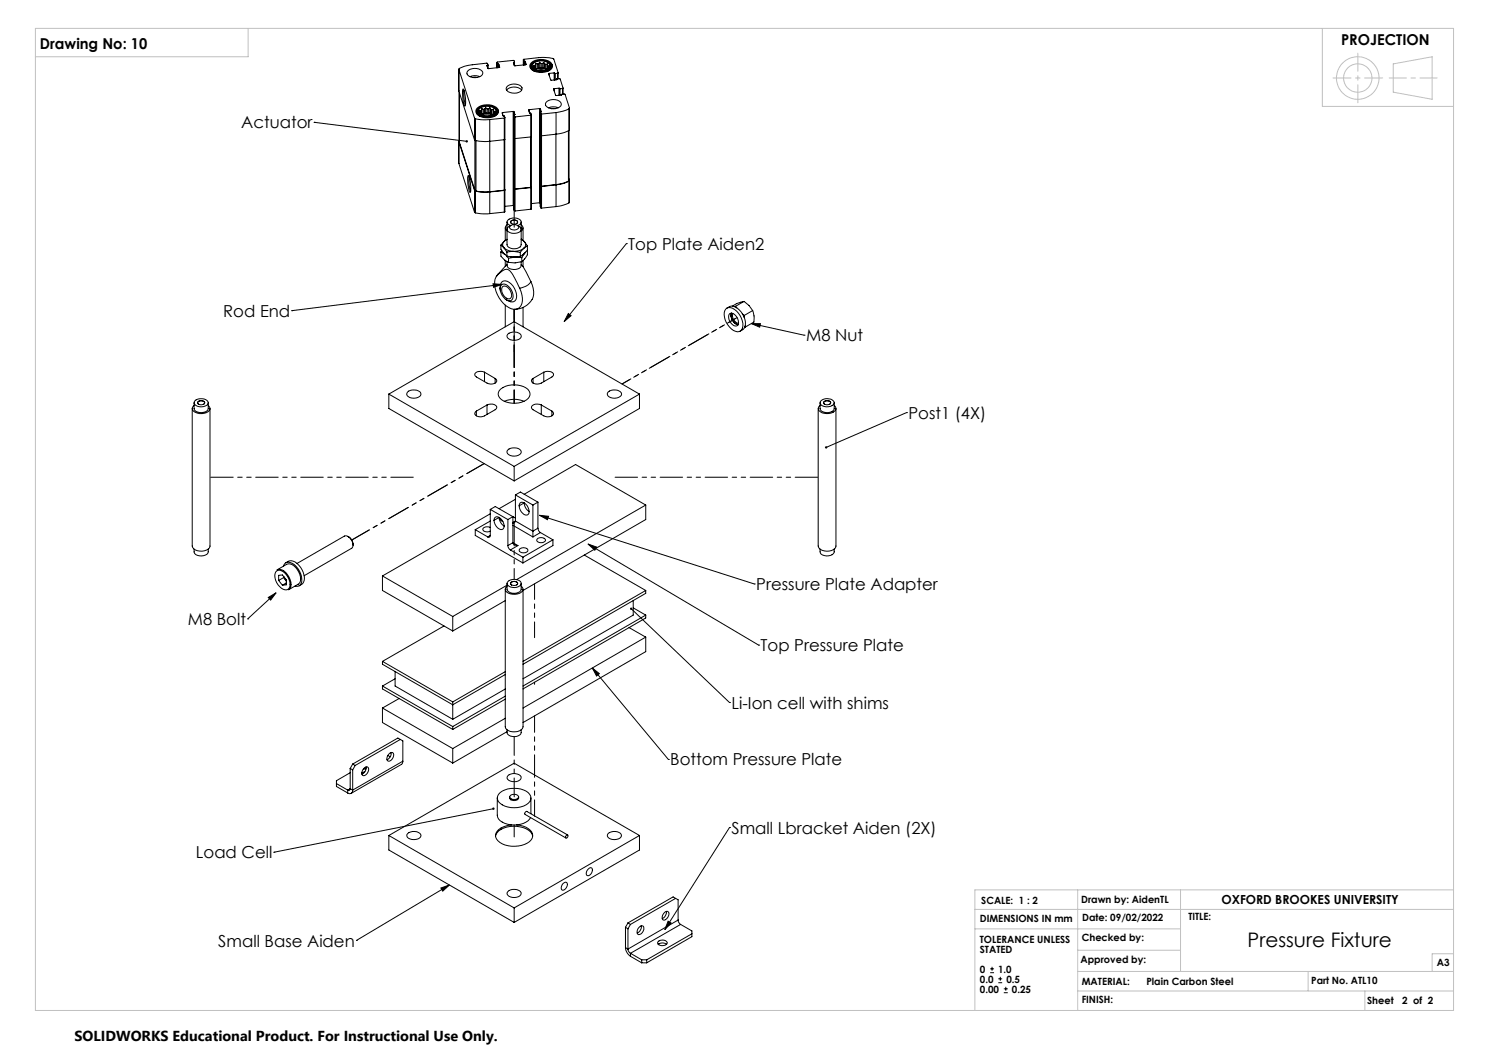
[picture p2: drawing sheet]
<svg xmlns="http://www.w3.org/2000/svg" width="420mm" height="297mm" viewBox="0 0 420 297" stroke-linecap="round" stroke-linejoin="round" font-family="sans-serif">
<g fill="none" stroke="#000" stroke-width=".28">
<path d="M129.4 19.5v6.2M129.4 19.6l4.4 13.7M129.4 19.6v6.1M137.4 18.4l.3 1 3.2-.5M137.4 18.4h.1M137.4 18.4v.3M137.5 18.4v.8M137.7 18.3l-.3-.5-4.7 .5-1.9 .5-1.2 .5-.2 .3M137.7 18.3l-.2 .1M137.7 18.3v1M140.2 17.6v1.5M140.2 17.6l.1 .5"/>
<path d="M140.3 18.1h.1M140.3 18.1v1M140.4 18.1v1M140.4 18.1h.1M140.5 18.1h.2M140.5 18.1v1M140.7 18.1l.2 .8M140.7 18.1v.9M140.9 18.9v.1M144.9 17.6l.3 1 3.2-.5M144.9 17.6v.3M144.9 17.6h.1"/>
<path d="M145 17.6v.8M145.1 17.5l-.1-.4-.3-.1-4.5 .6M145.1 17.5l-.1 .1M145.1 17.5v1.1M147.6 16.8l5.3-.6 3.1 .3 .2 .1 1.2 3.9-.1 .2M147.6 16.8v1.5M147.6 16.8l.2 .4M147.8 17.2l.1 .1M147.8 17.2v1.1M147.9 17.3h.1M147.9 17.3v1M148 17.3h.2"/>
<path d="M148 17.3v1M148.2 17.3l.2 .8M148.2 17.3v1M148.4 18.1v.1M149.6 18.8v.5M149.9 17.7a4.5 4.5 0 0 1 5.6 .1 1.53 1.53 0 0 1-1.2 2.4 4 4 0 0 1-4.8-1.3l.1-.8zM150 18.1a3.6 3.6 0 0 1 5.4 .2 1.95 1.95 0 0 1-2.3 1.9 2.68 2.68 0 0 1-3.2-1.7zM150.3 18.1a3.4 3.4 0 0 1 4.7 .1 1.51 1.51 0 0 1-1.8 1.8 2.78 2.78 0 0 1-3-1.1zM150.4 19.1l.1 .1M150.5 19.2v.2M150.5 18.9v.3M150.5 18.9v.5"/>
<path d="M150.7 17.5a1.35 1.35 0 0 0-1.1 1.3 1.35 1.35 0 0 0 1.2 1.3M150.8 18.5l-.3-.1v.5M150.8 18.5v1.1M151 18.4l-.2 .1M151 19.7a3.3 3.3 0 0 1 3.3 0M151 18.4v1.2M151.1 17.8l.5 .3M151.1 17.8l-.1 .6M151.1 17.8v1.6M151.1 19.4l-.1 .2M151.5 19.9l.2-.1a2.33 2.33 0 0 1 2 .1M151.6 19.3l-.6 .3"/>
<path d="M151.6 18.1v1.2M151.6 19.3l-.5 .1M151.9 18l-.3 .1M151.9 18v1.3M152.2 17.6l.4 .3M152.2 17.6l-.3 .4M152.2 17.6v1.5M152.2 19.1l-.3 .2M152.2 19.1l.4 .1M152.6 17.9h.4M152.6 19.2l-.7 .1M152.6 17.9v1.3"/>
<path d="M153 19.2l.7 .1M153 17.9v1.3M153.4 17.6l.3 .5M153.4 17.6l-.4 .3M153.4 19.2l.3 .1M153.4 17.6v1.6M153.4 19.2h-.4M153.7 18.1l.3 .1M153.7 18.1v1.2M154 19.4l.3 .3M154 18.2v1.2M154 19.4l.4 .1"/>
<path d="M154.4 18l.1 .5M154.4 18l-.4 .2M154.4 19.5v.1M154.4 18v1.5M154.5 18.5l.1 .2M154.5 18.5v1.1M154.6 17.5a1.35 1.35 0 0 1 1 1.3 1.35 1.35 0 0 1-1.1 1.3M154.6 18.7l.3-.1-.1 .5M154.6 18.7v.8M154.8 19.1l-.1 .3M154.8 19.1v.1M155.6 18.8v.5"/>
<path d="M88.6 34.5h.1M88.6 34.5l43.1 5.4M129.4 39.9v6.2M129.4 25.7l4.4 13.7M129.4 40v6.1M129.4 40l4.4 13.7M129.5 39.9v.1M129.5 39.7l-.1 .3M129.5 26.1v13.9M130.6 25.1a4.5 4.5 0 0 1 .7 3.4l-.1 1.4a8 8 0 0 1-.6-4.8zM130.9 25.5l-.1 1.8 .5 2.2M131.9 20.1a2.96 2.96 0 0 1 4.3 .3 1.71 1.71 0 0 1-2.1 1.5 1.92 1.92 0 0 1-2.4-1.4z"/>
<path d="M132.5 21.6h.1a3.5 3.5 0 0 1 2.7 0M133.3 21.9h1.2M133.8 33.3l.3 .2M133.8 39.4l.3 .2M133.8 33.3v6.1M133.9 39.5v14.2M134.1 33.5l2 .3 2-.1M134.1 33.5v6.1M134.3 39.6v14.3M134.4 31.6v.5M134.7 30.4a4.6 4.6 0 0 1 5.6 .2 1.56 1.56 0 0 1-1.2 2.4 4 4 0 0 1-4.8-1.3v-.9zM135.1 30.9a3.3 3.3 0 0 1 4.7 0 1.51 1.51 0 0 1-1.8 1.9 2.88 2.88 0 0 1-3.1-1.2z"/>
<path d="M135.1 30.5a4.1 4.1 0 0 1 4.8 .2 1.43 1.43 0 0 1-1.3 2.1 3.4 3.4 0 0 1-3.9-1.1v-.4zM135.3 31.7l-.2 .2M135.3 31.7v.5M135.4 30.3a1.34 1.34 0 0 0-1 1.3 1.34 1.34 0 0 0 1.1 1.3M135.6 31.3l-.4-.1 .1 .5M135.6 31.3v1M135.7 31.1l-.1 .2M135.7 31.1v1.3M135.8 32.5a3.1 3.1 0 0 1 3.2 0M135.9 30.7l.4 .2M135.9 30.7l-.2 .4M135.9 30.7v1.5"/>
<path d="M135.9 32.2l-.2 .2M136.3 32.7l1.1-.3 1.1 .3M136.3 32.1l-.6 .3M136.3 30.9v1.2M136.3 32.1l-.4 .1M136.7 30.8l-.4 .1M136.7 30.8v1.2M137 30.3l.4 .4M137 30.3l-.3 .5M137 30.3v1.6M137 31.9l-.3 .1M137 31.9l.4 .1"/>
<path d="M137 32.8h.8M137.4 30.7h.4M137.4 32h-.7M137.4 30.7v1.3M137.8 32l.7 .1M137.8 30.7v1.3M138.1 33.7v20.4M138.2 30.4l.3 .5M138.2 30.4l-.4 .3M138.2 31.9l.3 .2M138.2 30.4v1.5M138.2 31.9l-.4 .1"/>
<path d="M138.5 30.9l.2 .1M138.5 30.9v1.2M138.7 32.2l.4 .3M138.7 31v1.2M138.7 32.2l.5 .1M139.2 30.8v.5M139.2 30.8l-.5 .2M139.2 32.3v.1M139.2 30.8v1.5M139.2 31.3l.2 .2M139.2 31.3v1.1M139.4 30.3a1.34 1.34 0 0 1 1 1.3 1.34 1.34 0 0 1-1.1 1.3"/>
<path d="M139.4 31.5l.3-.1-.2 .5M139.4 31.5v.8M139.5 31.9v.3M139.5 31.9h.1M140.4 31.6v.5M141.8 31.7l-.2 .2 .3 .8h.3l.2 .5-.2 .1M141.8 31.7v.7M142.2 33.3l-4.1 .4M142.2 33.3v20.4M142.4 39.4v14.1M142.4 33.2l-.1 6.2-5.1 .5-3.1-.3M142.9 25.4a2.98 2.98 0 0 1 4.2 0"/>
<path d="M142.9 24.5a2.96 2.96 0 0 1 4.3 .3 1.68 1.68 0 0 1-2.1 1.5 1.86 1.86 0 0 1-2.3-1.4zM144.7 31.4l.3 .1M144.7 31.4l-2.9 .3M144.7 31.4v26.6M144.9 32.5l.2 26.9M144.9 32.5l.2 .4M145 31.5l.2 .8M145 31.5v.9M145.1 32.9l.2 .1M145.1 32.9l-.1 20.3M145.2 32.3l-.3 .2M145.2 32.3h.1"/>
<path d="M145.3 33v20.3M149.3 30.9l-.2 .2 .3 .8h.4l.1 .5-.2 .1M149.3 30.9v.7M149.7 32.5l-4.4 .5M149.7 32.5v20.3M149.9 38.6v14.2M149.9 32.4v6.1l-4.6 .6-.3-.2M152.2 30.6l.2 .1M152.2 30.6l-2.9 .3M152.2 30.6v26.6M152.3 20h.7M152.4 31.6v26.6"/>
<path d="M152.4 31.7l.1 .4M152.4 30.7l.3 .8M152.4 30.7v.9M152.5 31.6l-.1 .1M152.5 32.1l.3 .1M152.5 32.1v20.3M152.7 31.5l-.2 .1M152.7 31.5h.1M152.8 32.2v20.3M154.3 28.6a2.88 2.88 0 0 1 4 .6 1.72 1.72 0 0 1-2.1 1.5 1.91 1.91 0 0 1-2.4-1.5zM154.7 30.4h.1a3.5 3.5 0 0 1 2.7 0M154.9 20.7l-.1 .1 .6 1.8 1.6-.2"/>
<path d="M154.9 20.7v.6M155.5 30.7h1.2M156.3 25l-.2 .1 .7 1.8 1.6-.2M156.3 20.6h.1M156.3 20.6l-1.4 .1M156.3 20.6v2M156.3 25v.6M156.4 20.6l.1 .1M156.4 20.6v1.9M156.5 20.7h.1M156.5 20.7v1.8M156.6 20.7v1.8"/>
<path d="M156.8 31.7l-4 .5M156.8 31.7v20.4M157 22.3h1l.8 2.5-.1 .2M157 22.3v.2M157 22.3v.1M157 22.4h.1M157.3 20.7h-.7M157.3 20.7v1.6M157.4 20.6v1.6M157.7 24.9h.1M157.7 24.9l-1.4 .1M157.7 24.9v2"/>
<path d="M157.8 24.9l.1 .1M157.8 24.9v1.9M157.9 25v1.8M158.4 26.7l.9-.2 1.3 3.9M158.4 26.6v.2M158.7 25h-.8M158.7 25v1.6M158.8 24.9v1.7M160.3 36.9v14.2M160.5 30.7l-1.7 .7-2 .3M160.5 30.7v20.2l-.2 .2M160.6 30.4l-.1 .3"/>
<path d="M160.6 30.5l-.1 6.3-2.7 .9-5 .6-.3-.2M129.4 46.1l4.4 13.7M129.5 40l4.4 13.7M132 49.5a7.3 7.3 0 0 1 .7 4.6l-.1 .2a8 8 0 0 1-.6-4.8zM132.3 49.8v1.9l.5 2.2M133.8 53.7l.3 .2M133.8 59.8l.3 .2M133.8 53.7v6.1M133.9 53.7l.4 .2M134.1 53.9l2.5 .3 1.5-.1M134.1 53.9v6.1M134.3 53.9l1.4 .2h2.4"/>
<path d="M138.1 54.1v6.2M142.2 53.7l-4.1 .4M142.2 53.7v6.1M142.2 59.8l-4.1 .5M142.4 53.5l-.2 .2M142.4 53.5v.1M142.4 53.6l-.2 .1M142.4 53.6v6.2h-.2M144.7 58h.2M144.7 58l-2.3 .2M145 53.2l.3 .1M145 53.2l.1 .1"/>
<path d="M145.1 53.3l.2 .1M145.1 59.4l.2 .1M145.1 53.3v6.1M145.3 53.4v6.1M149.7 52.8l-4.4 .5M149.7 52.9v6.1M149.7 52.9l-4.4 .5M149.7 59l-4.4 .5M149.9 52.7l-.2 .1M149.9 52.8l-.2 .1M149.9 52.8v6.1l-.2 .1M152.2 57.2h.2"/>
<path d="M152.2 57.2l-2.3 .2M152.4 58.2h.1M152.4 58.2l.1 .4M152.5 52.4l.3 .1M152.5 52.4v.1M152.5 52.5l.3 .1M152.5 58.6l.3 .1M152.5 52.5v6.1M152.8 52.6v6.1M156.8 52.1l-4 .4M156.8 52.1v6.2M156.8 52.1l-4 .5"/>
<path d="M156.8 58.3l-4 .4M160.3 51.1l-1.2 .5-2.3 .5M160.5 51.1l-1.7 .7-2 .3M160.5 57.2l-2.2 .8-1.5 .3M160.5 51.1v6.1M160.5 50.4v.7M160.6 50.9l-.1 6.3M134.1 60l2 .3h2M140.3 77.6a5.7 5.7 0 0 0 .5 6.4 5.9 5.9 0 0 0 4.7 3.2 2.62 2.62 0 0 0 1.9-3.1l-.8-2.8M140.3 77.6a3.6 3.6 0 0 1 2.9-1.6 7.4 7.4 0 0 1 2.7 3.9l.7 1.4M140.6 77.2l-.6 .8M140.6 77.2l-.3 .4"/>
<path d="M141.3 71.1v1.1l1 1.1 1.1 .7M141.3 71.1l1.1 .6M141.3 69.1v1.2l.8 1.1 .9 .8M141.3 69.1l.8 .8M141.5 70.7l-.2 .4M142 71.3l.4 .4M142.1 69.9a4.1 4.1 0 0 0 2.8 1M142.1 69.9l.9 1.2M142.3 68a1.25 1.25 0 0 0-.2 1.9M142.3 68l.7-.5zM142.3 68l-1 1.1M142.4 71.7v.1"/>
<path d="M142.5 64.3v3.5M142.5 73.4v1.7M143 72.2l1.7 .3 2.1-.1M143 71.1v1.1M143 72.4l.4 .4M143 73.8v1.1a2.15 2.15 0 0 0 3.1 .9 1.08 1.08 0 0 0 .9-.9v-1.1M143 64.7v4.3a2.37 2.37 0 0 0 3.9 .3l.1-4.6M143 62.6l.1 1.9M143 63.4a1 1 0 0 0 0 1.7M143 74.6l-2.4 2.6M143.4 72.8v1.2M143.9 63.7a1.64 1.64 0 0 1 2.4 .4 1.45 1.45 0 0 1-1.3 .8 1.45 1.45 0 0 1-1.3-.9z"/>
<path d="M144 63.6a1.01 1.01 0 0 1-1-1 1.01 1.01 0 0 1 1.1-1 2.18 2.18 0 0 1 2.9 1.1l-.4 .6-.6 .3M144.1 62.4l.5-.3h.8l.6 .5a1.14 1.14 0 0 1-2 0zM144.1 63.6a1.26 1.26 0 0 0-1 1.5 2.6 2.6 0 0 0 3.9-.3 1.3 1.3 0 0 0-1.1-1.2M144.1 72.5h1.2M144.3 63l-.3-.4a1.14 1.14 0 0 1 2 0l-.3 .4M144.9 70.9l-1.9 .2M144.9 70.9l1.9 .3M145.3 72.5l-1.9 .3M145.3 72.5l1.9 .2M145.9 72.5h-.6M146.8 71.2v1.2M147 74.6l.1 .1a15.2 15.2 0 0 1 2.7 4.7"/>
<path d="M147 67.5l.9 .7M147 62.6v1.9M147 63.4a.98 .98 0 0 1 0 1.7M147 67.4l.9 .8M147.2 73.8l-1.9 .4-1.9-.2M147.2 72.7v1.1M147.5 64.3v3.5M147.5 73.5v1.7M147.7 70a4.2 4.2 0 0 1-2.8 .9M147.7 70l-.9 1.2M147.9 68.2a1.22 1.22 0 0 1-.2 1.8M147.9 68.2l.9 1.2"/>
<path d="M148 71.4l-.5 .5M148 71.4l-.8 1.3M148.3 71.1l-.3 .3M148.8 70.7a3.5 3.5 0 0 1-1.6 3.1M148.8 69.4l-1.1 .6M148.8 69.4v1.1l-.8 .9-1.2 1M149.8 79.4a4.8 4.8 0 0 1-.6 6.2l-1.8 1.2-2.1 .4M149.8 79.4a4.3 4.3 0 0 1-3.2 1.9M176.7 68.7h.1M176.7 68.7l-17.6 22M82.3 87.6h.1M139.1 80l2.5 .2-2.4 .8z"/>
<path d="M141.1 81.8l-.1-.5a1.59 1.59 0 0 1 .7-1.9 1.59 1.59 0 0 1 2 .3 4.7 4.7 0 0 1 1.9 4.8 1.2 1.2 0 0 1-1.5 .6l-1.5-.7M141.3 80.5a1.61 1.61 0 0 1 2.5 .7l.4 .5a2.32 2.32 0 0 1 0 3 2.88 2.88 0 0 1-3.1-2.7v-1.1zM141.6 80.2l-59.3 7.4M141.7 81a1.44 1.44 0 0 1 2.2 .8 1.57 1.57 0 0 1-.2 2.5 2.55 2.55 0 0 1-2-3.3zM142.5 86.1v6.1M143.2 94.3a2.76 2.76 0 0 1 3.8 .2 1.43 1.43 0 0 1-1.9 1.5 1.64 1.64 0 0 1-2.1-1.4zM147.5 86.7v5.5M160.3 88.4l.8 .6-2 1.7zM204.8 87.1a2.19 2.19 0 0 1 3 .7 4.9 4.9 0 0 1 1.4 5.2 1.84 1.84 0 0 1-2.9-.2 5.1 5.1 0 0 1-1.8-5.2zM205 86.9l.7-.4a2.31 2.31 0 0 1 2.8 .9 4.7 4.7 0 0 1 1.4 5.2l-1.1 .8M205.8 88.4a2.37 2.37 0 0 1 2.5 3 1.12 1.12 0 0 1-1.1 .6 1.12 1.12 0 0 1-1-.8 2.2 2.2 0 0 1-.4-2.8zM206.3 88.3a2.66 2.66 0 0 0 1.9 3.3"/>
<path d="M206.3 88.3a2.71 2.71 0 0 0 1.9 3.3M206.3 88.3a2.7 2.7 0 0 0 1.9 3.3M206.7 88.4a2.26 2.26 0 0 0 1.6 2.8M207.5 86.4l.3 .5M207.5 86.4l-.3 .1M209.4 88.5l.5 .5M209.9 85l1.4 1.2 1 1.4M209.9 85l-2.1 .7-1.2 .6M209.9 85l-2.4 1.4M209.9 89v.5M210.2 91.9l.1 .3M210.3 92.2l-.3 .1"/>
<path d="M211.9 91.3h2.6l-.2 1zM211.9 91.3l14.9 3.2M212.3 87.6a6.1 6.1 0 0 1 .4 3.2l-2.4 1.4M212.3 87.6l-2.4 1.4M226.8 94.5h.1M54.2 115.2v38.8a2.97 2.97 0 0 0 4.9 .5l.1-.3v-39M54.8 113.6v1.6a2.29 2.29 0 0 0 3.5 .7l.4-.6v-1.7M54.8 114.4a1.04 1.04 0 0 0-.6 1.1 1.04 1.04 0 0 0 .9 .8 3.2 3.2 0 0 0 4.1-.9v-.4l-.5-.6M55 113.1a2.71 2.71 0 0 1 3.7 .2 1.43 1.43 0 0 1-1.9 1.5 1.57 1.57 0 0 1-2-1.4zM55.8 113.4l.9-.4a.7 .7 0 0 1 1 .8l-1 .4a.73 .73 0 0 1-.9-.8zM56 114l-.3-.4a1.18 1.18 0 0 1 2 0l-.3 .4M109.7 111.2v4l35.3 20.4"/>
<path d="M109.7 111.2l35.3 20.3M109.7 111.2l35.3-20.5 35.4 20.5M114.9 110.6a2.76 2.76 0 0 1 3.8 .2 1.46 1.46 0 0 1-1.9 1.5 1.62 1.62 0 0 1-2-1.4zM134.4 116v1.3M136.7 105l-1-.3a1.43 1.43 0 0 0-1.8 1.1l.5 .5 3 1.8a2.19 2.19 0 0 0 2.7-.5l-.1-.6-.3-.3M136.7 105l3 1.7M136.7 105v2.7M137.4 114.2l.4-.2a1.63 1.63 0 0 1 2.3 1l-.4 .6-3 1.7a1.9 1.9 0 0 1-2.8-.7l.5-.6M137.4 114.2l-3 1.8M137.4 114.2v2.7M139.7 106.7v1.4M141.3 109.7a6.6 6.6 0 0 1 7.6 .1 1.96 1.96 0 0 1 .5 2 1.96 1.96 0 0 1-1.6 1.4 6.5 6.5 0 0 1-6.9-1 1.67 1.67 0 0 1 .4-2.5z"/>
<path d="M142.2 113.2l.7-.3a7 7 0 0 1 4.9 .3M150.4 106.7v1.4M152.7 114.2l-.5-.2a1.69 1.69 0 0 0-2.3 1l.5 .6 3 1.7a1.9 1.9 0 0 0 2.7-.7l-.4-.6M152.7 114.2l3 1.8M152.7 114.2v2.7M153.4 105l1-.3a1.43 1.43 0 0 1 1.7 1.1l-.4 .5-3 1.8a2.16 2.16 0 0 1-2.7-.5l-.1-.3 .5-.6M153.4 105l-3 1.7M153.4 105v2.7M155.7 116v1.3M171.5 110.6a2.76 2.76 0 0 1 3.8 .2 1.46 1.46 0 0 1-1.9 1.5 1.64 1.64 0 0 1-2.1-1.4zM180.4 111.2l-35.4 20.3M180.4 111.2v4l-35.4 20.4"/>
<path d="M230.8 115.2v38.8a2.87 2.87 0 0 0 4.3 1l.4-.3 .3-.7v-38.8M231.3 113.6v1.6a2.05 2.05 0 0 0 2.9 1 1.23 1.23 0 0 0 1.1-1v-1.6M231.3 114.4a1.15 1.15 0 0 0-.4 1.2 1.15 1.15 0 0 0 1 .8l.7 .2a2.61 2.61 0 0 0 3.2-1.4l-.5-.8M231.4 113.2a2.56 2.56 0 0 1 3.9 .2 2.28 2.28 0 0 1-3.7 .8l-.3-.6zM232.4 113.4l.9-.4a.7 .7 0 0 1 .9 .8l-.9 .4a.73 .73 0 0 1-.9-.8zM232.6 114l-.3-.4a1.18 1.18 0 0 1 2 0l-.3 .4M255.7 116.4h.1M255.7 116.4l-22.7 9.8M143.2 126.9a2.76 2.76 0 0 1 3.8 .3 1.46 1.46 0 0 1-1.9 1.5 1.63 1.63 0 0 1-2.1-1.5zM145 131.5v4.1M145.4 139.6l1.4-.8 4.9 2.8M145.4 139.6l4.9 2.8"/>
<path d="M145.4 139.6v7.4M147.8 139.4l14.5-8.4 19.8 11.4M54.8 154.9a1.58 1.58 0 0 0 .4 1.6 1.58 1.58 0 0 0 1.6 .3 1.6 1.6 0 0 0 1.9-1.9M79.9 159.7a1.56 1.56 0 0 1 2.6-.8 5.4 5.4 0 0 1 2.4 5.6 1.35 1.35 0 0 1-1.7 .8M80.6 158.7a2.38 2.38 0 0 1 3.7 .8 4.4 4.4 0 0 1 1.1 5.1l-1 .6M98.1 151.3l.6 .4 .6 .8 .3 1.2M99.6 153.7a2.44 2.44 0 0 0-2.4-2.5l-13.4 7.7M99.6 153.7l-.3 .8-13.5 7.9M134.1 149.4l3.5 2M134.1 149.4v1.6l13.4 7.8M138.3 151a.43 .43 0 0 1-.2 .5 .43 .43 0 0 1-.5-.1M138.3 148.8a1.46 1.46 0 0 0-2.1 .5 1.5 1.5 0 0 0 2.1 .5"/>
<path d="M138.3 143.7l5 2.8M138.3 143.7v7.3M138.3 143.7l1.4-.8 5 2.8M138.3 147l-4.2 2.4M138.3 144.9l-30.4 17.6M138.3 151l-.7 .4M139.3 146.8l.1 .5a2.41 2.41 0 0 0 2.2 2.1l.3-.2 .3-.8M139.3 146.8a.98 .98 0 0 1 .8-1.1 .98 .98 0 0 1 1.1 .6 3.2 3.2 0 0 1 1 2.1M139.3 146.8l1.5-.9a2.97 2.97 0 0 0 1.4 2.5M141.2 146.2a.68 .68 0 0 0 .7 .9M143.3 153.9l.1 .5 .6 .7M143.3 146.5v7.4"/>
<path d="M144 155.1l3.5 2.1M144.7 153.1a1.16 1.16 0 0 0 1.4 .8M144.7 145.7l-1.4 .8M144.7 145.7v7.4M144.7 153.1l-1.4 .8M144.7 145.7l.7 .4M144.7 153.1l1.4 .8M144.7 148.2l5.6 3.2M145.4 147l-.7 .7M145.4 147l4.9 2.8M145.4 140.8l-4.6 2.7M145.4 147l-.7 .4"/>
<path d="M146.1 153.9l-2.1 1.2M146.4 142.7a.96 .96 0 0 1 .7-1.1 .96 .96 0 0 1 1.2 .6l.7 1 .3 1.1M146.4 142.7a2.59 2.59 0 0 0 2.3 2.6l.5-.5 .1-.5M146.4 142.7l1.4-.9a3.1 3.1 0 0 0 1.5 2.5M146.5 154.9a1.52 1.52 0 0 1 2.4 .3 1.43 1.43 0 0 1-2.5 0zM147.5 157.2v1.6M150.3 149.8v1.6M150.3 142.4v7.4M151.5 152.1a1.53 1.53 0 0 1 2.4 .3 1.46 1.46 0 0 1-2.5 0zM151.7 149l.2 .7 .5 .5M151.7 141.6l-1.4 .8M151.7 149l-1.4 .8"/>
<path d="M151.7 141.6v7.4M152.2 145.3l2.5 .3-.3 1zM152.2 145.3l60.6 19.4M152.4 150.2l-2.1 1.2M152.4 150.2l3.6 2.1M156 152.3v1.6l-8.5 4.9M156 152.3l-8.5 4.9M164.8 156.6l17.3 9.9M165.9 153.5l2.4 .8-.5 .9zM165.9 153.5l48.1 28.5M182.1 142.4v4.1l-34.6 20M182.1 142.4l-36.4 21.1"/>
<path d="M231.3 154.9v.7a2.05 2.05 0 0 0 2.9 1.1 1.41 1.41 0 0 0 1.1-1.8M69.9 174.6h.1M75.7 168.5l2.2-1.3-1.6 2.1zM77.9 167.2l-8 7.4M78 161a2.56 2.56 0 0 1 3.3 1.9 2.74 2.74 0 0 1 0 3.3 3 3 0 0 1-3.5-2.5 2.49 2.49 0 0 1 .2-2.7zM78.2 160.7l2.7-1.6a2.6 2.6 0 0 1 3 1.6l.3 .6a2.66 2.66 0 0 1-.1 3.5l-2.7 1.5a3 3 0 0 0-.2-4.1 2.59 2.59 0 0 0-3-1.5zM78.6 163.7v-1.4l1.1-.1 1.1 1.3v1.5l-1.1 .1M78.6 163.7l1.1 1.4M80 162.6v.3M80 162.9l-1.4 .8M80 162.9l.5 .7M80.1 162.7l.4 .9"/>
<path d="M80.5 163.6l.3 .2zM80.8 164.4l-1.1 .7M107.9 162.5v4l19.8 11.5M107.9 162.5l19.8 11.4M125.2 176.6l-17.3 9.9M127.7 173.9v4.1M142.5 166.2v38.8a2.95 2.95 0 0 0 4.9 .5l.1-.5v-38.8M142.5 169.4l-14.8 8.6M143 164.6v1.6a2.28 2.28 0 0 0 4 0v-1.6M143 165.3a1.06 1.06 0 0 0-.5 1.1 1.06 1.06 0 0 0 .9 .9 3.1 3.1 0 0 0 4.1-1v-.4l-.5-.6M143 165.1l-15.3 8.8M143.3 164a2.67 2.67 0 0 1 3.7 .2 1.51 1.51 0 0 1-1.9 1.5 1.62 1.62 0 0 1-2-1.3z"/>
<path d="M144.1 164.3l.9-.3a.73 .73 0 0 1 .9 .8l-.9 .3a.71 .71 0 0 1-.9-.8zM144.3 165l-.3-.4a1.18 1.18 0 0 1 2 0l-.3 .4M177.4 177l4.7 2.7M178 171.7l27.8 26.5M178.6 171.4l3.5 2.1M178.6 169.4v4.1l-31.1 17.9M182.1 179.7l-34.6 20M182.1 166.5v.9l-34.6 20M182.1 173.5v.8l-34.6 20M182.1 179.7v4.1l-34.6 20M182.1 166.5l-34.6 20M182.1 173.5l-34.6 20"/>
<path d="M212.8 164.7h.1M107.9 199.7l19.8 11.4M107.9 186.5v.9l19.8 11.4 14.8-8.6M107.9 193.5v.8l19.8 11.4M107.9 199.7v4.1l19.8 11.4M107.9 186.5l19.8 11.5M107.9 193.5l19.8 11.4M111.4 191.4l-3.5 2.1M111.4 189.4v4.1l16.3 9.4M112.6 197l-4.7 2.7M127.7 198v4.9M142.5 189.4l-14.8 8.6"/>
<path d="M142.5 196.4l-14.8 8.5M142.5 197.2l-14.8 8.5M142.5 194.3l-14.8 8.6M167.1 188.4l2 1.6-.8 .7zM167.1 188.4l21.4 25.8M205.8 198.2h.1M214 182h.1M98.8 216.7l.7 .4M98.8 216.7v5.8M98.8 217.9l-3.9 2.3v1.6l3.2 1.9M99.5 217.1v5.7M99.5 215.5l-.7 1.2"/>
<path d="M99.5 215.5l.7 .4M100.2 215.9l-.7 1.2M102.1 218.1l.2 .2M102.3 218.3l-.2 .1M102.7 216.7l.7-.4h.3a1.55 1.55 0 0 1 0 1.7 1.55 1.55 0 0 1-1.5 .7 1.59 1.59 0 0 1 .5-2zM102.9 217.7l-.8 .3M103.3 216.3a1.98 1.98 0 0 1-1 2M103.3 216.8l-.9 .2M109.4 213.1l.7 .4M109.7 212.6l.4-.3h.6a1.5 1.5 0 0 1 .1 1.6 1.5 1.5 0 0 1-1.5 .7 1.47 1.47 0 0 1 .4-2zM110.3 212.2v.2a2.02 2.02 0 0 1-1.2 1.9M112.9 208.6l-12.7 7.3"/>
<path d="M112.9 208.6l.7 .4v5.7M112.9 208.6l-.7-.4-12.7 7.3M113.6 214.7l-.4 .9-14.1 8.2M113.6 214.7l-14.1 8.1M127.7 204.9v.8M127.7 211.1v4.1M142.5 202.6l-14.8 8.5M143 205.8v.8a2.29 2.29 0 0 0 4 0v-.8M143 206.4l-15.3 8.8M143.3 218.8a2.72 2.72 0 0 1 3.7 .2 1.47 1.47 0 0 1-1.9 1.5l-.6-.1a1.39 1.39 0 0 1-1.4-1.3zM188.5 214.2h.1M94.9 221l3.2 1.8"/>
<path d="M98.1 222.8v.9M98.8 222.5a.42 .42 0 0 1-.2 .4 .42 .42 0 0 1-.5-.1M98.8 222.5l.7 .3M98.8 222.5l-.7 .3M99.5 222.8a.86 .86 0 0 1-.4 1 .86 .86 0 0 1-1-.1M109.7 235.7v4l35.3 20.5M109.7 235.7l35.3 20.4M109.7 235.7l35.3-20.4 35.4 20.4M115 235.1a2.72 2.72 0 0 1 3.7 .3 1.43 1.43 0 0 1-1.9 1.4h-.6a1.38 1.38 0 0 1-1.4-1.4zM139.2 228.1l-61.9 12.3M139.8 235.9a4.8 4.8 0 0 1 5-2.9 5.3 5.3 0 0 1 5.4 2.7v.2M140.3 225.1v4.8a3.2 3.2 0 0 0 2.9 2.6 6.4 6.4 0 0 0 6.2-1.5l.2-.4"/>
<path d="M141.1 223.6a7.1 7.1 0 0 1 7.9 0 1.98 1.98 0 0 1-.6 3.4 6.7 6.7 0 0 1-7.8-.9 1.8 1.8 0 0 1 .5-2.5zM143.8 224.8a1.29 1.29 0 0 0 1.2 1 1.29 1.29 0 0 0 1.3-1M144.1 224.3a1.51 1.51 0 0 1 2.2 .5 1.46 1.46 0 0 1-2.5 0zM144.3 232.7a4.6 4.6 0 0 0-4.5 2.8 3.5 3.5 0 0 0 3.5 3 7 7 0 0 0 6.5-1.6 2.08 2.08 0 0 0-.8-3.2 6.5 6.5 0 0 0-3.3-1M149.8 225.1v4.4M159.7 235.6l.3-.1a.48 .48 0 0 1 .1 .6 .48 .48 0 0 1-.6 .2zM160.1 235.5l-11.6-6.7a.58 .58 0 0 0-.4 .9l11.5 6.7M171.5 235.1a2.71 2.71 0 0 1 3.7 .3 1.42 1.42 0 0 1-1.8 1.4 1.58 1.58 0 0 1-2.1-1.4zM180.4 235.7v4l-35.4 20.5M180.4 235.7l-35.4 20.4M205.8 233.4h.1M205.8 233.4l-18.3 28.8"/>
<path d="M77.3 240.4h.1M124.4 250.5l2.4-.9-1.9 1.8zM126.8 249.6l-26.3 15.7M143.3 251.5a2.72 2.72 0 0 1 3.7 .2 1.47 1.47 0 0 1-1.9 1.4 1.58 1.58 0 0 1-2-1.3zM145 256.1v4.1M158.8 249.2l.7-.4 .3 .1a1.43 1.43 0 0 1-1.3 2.1 1.28 1.28 0 0 1 .3-1.8zM165.9 245.1l.7-.4 .3 .1a1.43 1.43 0 0 1-1.3 2.1 1.23 1.23 0 0 1 .3-1.8zM187.5 257.3l.7-.3a1.26 1.26 0 0 1-.1 2.1l-.7 .4h-.3a1.55 1.55 0 0 1 .4-2.2zM188 257.1v.5a2.01 2.01 0 0 1-1.2 1.5M188.5 259.8l.8 .5-1.8 1.9zM190.6 253.4l-12.8 7.3M190.6 253.4l.7 .4v5.7"/>
<path d="M190.6 253.4l-.7-.4-12.8 7.3M191.3 259.5l.1 .5 .6 .7M191.3 259.5l-14.2 8.2M100.5 265.3h.1M176.4 267.3a3.2 3.2 0 0 0 1.4 2.4M176.4 261.5l.7 .5M176.4 267.3l.7 .4M176.4 261.5v5.8M177.1 267.7l.1 .5 .6 .7M177.1 260.3l-.7 1.2M177.1 260.3l.7 .4M177.1 262v5.7"/>
<path d="M177.8 268.9l3.2 1.8M177.8 269.7l3.2 1.9M177.8 260.7l-.7 1.3M177.8 268.9v.8M180.3 261.5l.4-.3h.6a1.52 1.52 0 0 1 0 1.6 1.52 1.52 0 0 1-1.4 .7 1.59 1.59 0 0 1 .4-2zM180.9 261.2v.1a1.89 1.89 0 0 1-1.2 1.9M181 270.7h1.4M181 271.6h1.4M181 270.7v.9M182.4 270.7v.9M185.6 265.6l.7-.4a1.25 1.25 0 0 1 1.9 .9 1.59 1.59 0 0 1-2.7-.2zM185.7 266.3l.6-.3a1.9 1.9 0 0 1 1.7 .3"/>
<path d="M192 260.7l-14.2 8.2M192 260.7l3.2 1.9v1.6l-12.8 7.4M195.2 263.4l-12.8 7.3M279.3 274.4h1.1M279.3 273.3h1.1M279.8 272.7v1.1M281.6 277.2h1.1M281.6 276.1h1.1M282.2 275.5v1.1M283.1 280h1.2M283.1 278.9h1.2M283.7 278.3v1.1"/>
</g>
<g fill="none" stroke="#c0c0c0" stroke-width=".28">
<path d="M10 8h400v277h-400zM70 8v8h-60M373 8v22h37M393 18l11-2v12l-11-2zM275 256.5h135M304 251v34M333 251v23M410 251h-135v34M275 262h58M304 274h106M304 279.5h106M304 268h29"/>
<path d="M369 274v5.5M385 279.5v5.5M410 269h-6v5"/>
<circle cx="383" cy="22" r="6"/>
<circle cx="383" cy="22" r="4"/>
</g>
<path d="M383 15v14M390 22h-14" fill="none" stroke="#c0c0c0" stroke-width=".28" stroke-dasharray="15.2 1.3 1.3 1.3" stroke-dashoffset="10.1"/>
<path d="M391.8 22h13.6" fill="none" stroke="#c0c0c0" stroke-width=".28" stroke-dasharray="15.2 1.3 1.3 1.3" stroke-dashoffset="10.4"/>
<path d="M232.8 125.9l-.1 .4 .3-.1-.3 .1a.34 .34 0 0 0 .5 .2 .34 .34 0 0 0 .1-.5 .34 .34 0 0 0-.5-.1zM188.5 259.8l.8 .5-1.8 1.9zM139 227.8a.34 .34 0 0 0 .1 .6 .34 .34 0 0 0 .4-.4l-.3 .1 .3-.1-.2-.2zM124.4 250.5l2.4-.9-1.9 1.8zM139.1 80l2.5 .2-2.4 .8zM131.4 39.6v.5h.5l.1-.2h-.3h.3l-.1-.3zM160.3 88.4l.8 .6-2 1.7zM211.9 91.3h2.6l-.2 1zM75.7 168.5l2.2-1.3-1.6 2.1zM167.1 188.4l2 1.6-.8 .7zM165.9 153.5l2.4 .8-.5 .9zM177.7 171.6a.33 .33 0 0 0 .2 .5 .33 .33 0 0 0 .4-.4 .33 .33 0 0 0-.5-.2l.2 .2zM152.2 145.3l2.5 .3-.3 1z" fill="#000"/>
<path d="M175.5 108.3l31.8-18.4" fill="none" stroke="#000" stroke-width=".28" stroke-dasharray="6.3 1.3 1.3 1.3 1.3 1.3" stroke-dashoffset="3.9"/>
<path d="M175.5 108.3l32.4-18.7" fill="none" stroke="#000" stroke-width=".28" stroke-dasharray="6.3 1.3 1.3 1.3 1.3 1.3" stroke-dashoffset="3.5"/>
<path d="M136.6 130.7l-37.4 21.6" fill="none" stroke="#000" stroke-width=".28" stroke-dasharray="6.3 1.3 1.3 1.3 1.3 1.3" stroke-dashoffset=".7"/>
<path d="M145 64.1v-4.8M145 147.5v3.3M150.8 192.4v.6M145 232.7v3.4" fill="none" stroke="#000" stroke-width=".28" stroke-dasharray="6.3 1.3 1.3 1.3 1.3 1.3"/>
<path d="M116.8 134.6h-57.5M173.3 134.6h57.5" fill="none" stroke="#000" stroke-width=".28" stroke-dasharray="6.3 1.3 1.3 1.3 1.3 1.3" stroke-dashoffset="-.2"/>
<path d="M145 150.9v12.5" fill="none" stroke="#000" stroke-width=".28" stroke-dasharray="6.3 1.3 1.3 1.3 1.3 1.3" stroke-dashoffset="3.3"/>
<path d="M150.8 164.6v15.3" fill="none" stroke="#000" stroke-width=".28" stroke-dasharray="6.3 1.3 1.3 1.3 1.3 1.3" stroke-dashoffset="1.9"/>
<path d="M150.8 201.9v28.4" fill="none" stroke="#000" stroke-width=".28" stroke-dasharray="6.3 1.3 1.3 1.3 1.3 1.3" stroke-dashoffset="1.7"/>
<path d="M145 207.8v17" fill="none" stroke="#000" stroke-width=".28" stroke-dasharray="6.3 1.3 1.3 1.3 1.3 1.3" stroke-dashoffset="1"/>
<path d="M145 113.7v-26.5" fill="none" stroke="#000" stroke-width=".28" stroke-dasharray="6.3 1.3 1.3 1.3 1.3 1.3" stroke-dashoffset="2.6"/>
<path d="M145 99.1v-11.9" fill="none" stroke="#000" stroke-width=".28" stroke-dasharray="6.3 1.3 1.3 1.3 1.3 1.3" stroke-dashoffset="3.6"/>
<text font-size="5.6" x="351.9" y="267.1">Pressure Fixture</text>
<g font-size="4.7">
<text x="68" y="36.2">Actuator</text>
<text x="177.2" y="70.5">Top Plate Aiden2</text>
<text x="63" y="89.4">Rod End</text>
<text x="227.4" y="96.3">M8 Nut</text>
<text x="256.2" y="118.1">Post1 (4X)</text>
<text x="213.3" y="166.4">Pressure Plate Adapter</text>
<text x="53" y="176.3">M8 Bolt</text>
<text x="214.5" y="183.7">Top Pressure Plate</text>
<text x="206.3" y="199.9">Li-Ion cell with shims</text>
<text x="189" y="215.9">Bottom Pressure Plate</text>
<text x="206.3" y="235.1">Small Lbracket Aiden (2X)</text>
<text x="55.3" y="242.1">Load Cell</text>
<text x="61.6" y="267">Small Base Aiden</text>
</g>
<g font-size="4.2">
<text x="11.3" y="13.8">Drawing No: 10</text>
<text x="378.3" y="12.6">PROJECTION</text>
</g>
<text font-size="4.1" x="21" y="293.7">SOLIDWORKS Educational Product. For Instructional Use Only.</text>
<text font-size="3.5" x="344.5" y="255.1">OXFORD BROOKES UNIVERSITY</text>
<g font-size="2.8">
<text x="276.8" y="254.9">SCALE: 1 : 2</text>
<text x="305" y="254.7">Drawn by: AidenTL</text>
<text x="276.4" y="259.9">DIMENSIONS IN mm</text>
<text x="305.3" y="259.8">Date: 09/02/2022</text>
<text x="335.2" y="259.6">TITLE:</text>
<text x="276.4" y="265.9">TOLERANCE UNLESS</text>
<text x="276.4" y="268.7">STATED</text>
<text x="305.1" y="265.5">Checked by:</text>
<text x="276.4" y="274.3">0</text>
<text x="281.6" y="274.3">1.0</text>
<text x="304.8" y="271.7">Approved by:</text>
<text x="405.3" y="272.6">A3</text>
<text x="276.4" y="280">0.00</text>
<text x="276.4" y="277.1">0.0</text>
<text x="283.9" y="277.1">0.5</text>
<text x="285.4" y="280">0.25</text>
<text x="305.1" y="277.8">MATERIAL:</text>
<text x="323.4" y="277.8">Plain Carbon Steel</text>
<text x="369.9" y="277.5">Part No. ATL10</text>
<text x="305.1" y="282.9">FINISH:</text>
<text x="385.6" y="283.2">Sheet</text>
<text x="395.5" y="283.2">2 of 2</text>
</g>
</svg>
